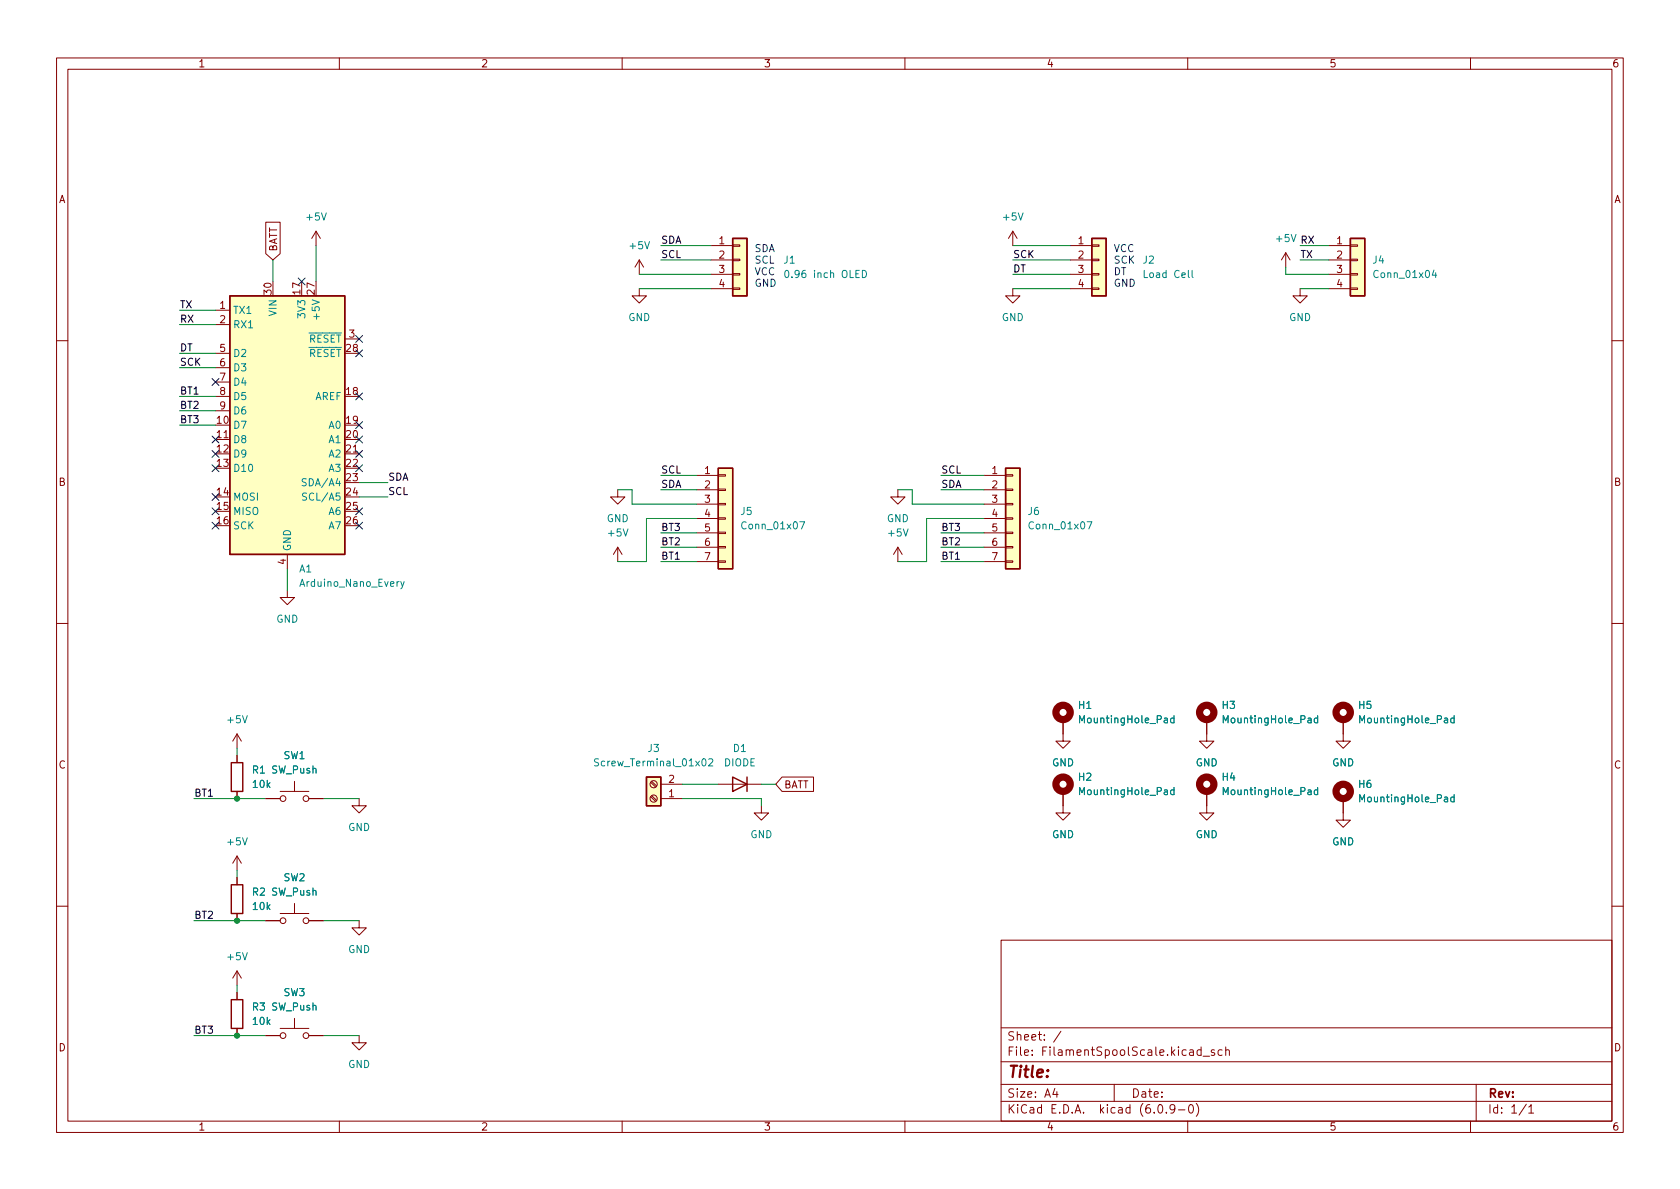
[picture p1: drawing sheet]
<svg xmlns="http://www.w3.org/2000/svg" width="297mm" height="210mm" viewBox="0 0 297 210" stroke-linecap="round" stroke-linejoin="round" font-family="sans-serif">
<g fill="none" stroke="#840000" stroke-width=".18">
<path d="M10 10.2h277v190.1h-277zM12 12.2h273v186.1h-273zM60 10.2v2M110 10.2v2M160 10.2v2M210 10.2v2M260 10.2v2M47 39.3h2.5v5.6l-1.2 1.1-1.3-1.1zM38.1 54.9h2.5M38.1 57.4h2.5M55.9 40.9l-.8 1.3M55.9 40.9v2.5"/>
<path d="M55.9 40.9l.7 1.3M61 59.9h2.5M113 51v1.3h1.3l-1.3 1.3-1.2-1.3h1.2M113 46l-.7 1.2M113 46v2.5M113 46l.8 1.2M125.7 43.4h3.8M125.7 46h3.8M125.7 48.5h3.8M125.7 51h3.8M129.5 50.9h1.3v.3h-1.3zM129.5 48.4h1.3v.2h-1.3z"/>
<path d="M129.5 45.8h1.3v.3h-1.3zM129.5 43.3h1.3v.3h-1.3zM179.1 51v1.3h1.2l-1.2 1.3-1.3-1.3h1.3M179.1 40.9l-.8 1.3M179.1 40.9v2.5M179.1 40.9l.7 1.3M189.2 43.4h3.8M189.2 46h3.8M189.2 48.5h3.8M189.2 51h3.8M193 50.9h1.3v.3h-1.3zM193 48.4h1.3v.2h-1.3z"/>
<path d="M193 45.8h1.3v.3h-1.3zM193 43.3h1.3v.3h-1.3zM227.3 44.7l-.7 1.3M227.3 44.7v2.5M227.3 44.7l.8 1.3M229.9 51v1.3h1.2l-1.2 1.3-1.3-1.3h1.3M234.9 43.4h3.9M234.9 46h3.9M234.9 48.5h3.9M234.9 51h3.9M238.8 50.9h1.2v.3h-1.2zM238.8 48.4h1.2v.2h-1.2z"/>
<path d="M238.8 45.8h1.2v.3h-1.2zM238.8 43.3h1.2v.3h-1.2zM10 60.2h2M38.1 77.7h2.5M38.1 62.5h2.5M38.1 65h2.5M38.1 67.6h2.5M38.1 70.1h2.5M38.1 72.6h2.5M285 60.2h2M50.8 98v2.6M61 80.3h2.5"/>
<path d="M109.2 86.6v1.3h1.3l-1.3 1.2-1.3-1.2h1.3M109.2 96.8l-.7 1.2M109.2 96.8v2.5M109.2 96.8l.8 1.2M123.2 84.1h3.8M123.2 86.6h3.8M123.2 89.1h3.8M123.2 91.7h3.8M123.2 94.2h3.8M123.2 96.8h3.8M123.2 99.3h3.8M127 99.2h1.3v.2h-1.3z"/>
<path d="M127 96.6h1.3v.3h-1.3zM127 94.1h1.3v.3h-1.3zM127 91.6h1.3v.2h-1.3zM127 89h1.3v.3h-1.3zM127 86.5h1.3v.2h-1.3zM127 83.9h1.3v.3h-1.3zM158.7 86.6v1.3h1.3l-1.3 1.2-1.2-1.2h1.2M158.7 96.8l-.7 1.2M158.7 96.8v2.5M158.7 96.8l.8 1.2M174 84.1h3.8M174 86.6h3.8"/>
<path d="M174 89.1h3.8M174 91.7h3.8M174 94.2h3.8M174 96.8h3.8M174 99.3h3.8M177.8 99.2h1.3v.2h-1.3zM177.8 96.6h1.3v.3h-1.3zM177.8 94.1h1.3v.3h-1.3zM177.8 91.6h1.3v.2h-1.3zM177.8 89h1.3v.3h-1.3zM177.8 86.5h1.3v.2h-1.3zM177.8 83.9h1.3v.3h-1.3z"/>
<path d="M10 110.2h2M50.8 104.4v1.3h1.3l-1.3 1.2-1.3-1.2h1.3M285 110.2h2M41.9 129.8v2.5M41.9 133.6v1.3M41.9 139.9v1.3M41.9 129.8l-.8 1.3M41.9 129.8l.8 1.3M49.5 139.9h5.1M52.1 138.2v1.7M115.1 138.3l.8 .9M115.2 138.2l.9 .8"/>
<path d="M116.8 138.7h3.8M127 138.7h7.6M138.3 137.4h5.5v2.5h-5.5l-1.1-1.2zM188 127.2v3.9h1.2l-1.2 1.2-1.3-1.2h1.3M188 139.9v3.9h1.2l-1.2 1.2-1.3-1.2h1.3M213.4 139.9v3.9h1.2l-1.2 1.2-1.3-1.2h1.3M213.4 127.2v3.9h1.2l-1.2 1.2-1.3-1.2h1.3M237.5 127.2v3.9h1.3l-1.3 1.2-1.3-1.2h1.3M41.9 151.4v2.5M41.9 155.2v1.3M41.9 151.4l-.8 1.2M41.9 151.4l.8 1.2"/>
<path d="M47 141.2h2.5M52.1 159.8v1.7M54.6 141.2h2.5M63.5 141.2v1.3h1.3l-1.3 1.3-1.3-1.3h1.3M115.1 140.9l.8 .8M115.2 140.7l.9 .8M116.8 141.2h3.8M134.6 142.5v1.3h1.3l-1.3 1.2-1.3-1.2h1.3M237.5 141.2v3.8h1.3l-1.3 1.3-1.3-1.3h1.3M10 160.2h2M41.9 161.5v1.3M41.9 171.7v2.5"/>
<path d="M41.9 175.5v1.3M41.9 171.7l-.8 1.3M41.9 171.7l.8 1.3M47 162.8h2.5M49.5 161.5h5.1M54.6 162.8h2.5M63.5 162.8v1.3h1.3l-1.3 1.2-1.3-1.2h1.3M177 166.3h108v32h-108zM285 160.2h2M41.9 181.9v1.2M47 183.1h2.5M49.5 181.9h5.1"/>
<path d="M52.1 180.1v1.8M54.6 183.1h2.5M60 198.3v2M63.5 183.1v1.3h1.3l-1.3 1.3-1.3-1.3h1.3M110 198.3v2M160 198.3v2M177 194.8h108M177 191.8h108M177 187.8h108M177 181.8h108M186.5 192.5l-.4 1h1M186.9 193v1"/>
<path d="M187.6 182.4l-1.3 1.9M197 191.8v3M204.9 195.4l.2-.1a.81 .81 0 0 1 .6 .7 .81 .81 0 0 1-.3 .8h-.2a.81 .81 0 0 1-.6-.6 .81 .81 0 0 1 .3-.8zM206.2 196.7v.1M207.7 196l-.3 .3h-.3l-.2-.3 .1-.6 .4-.1 .2 .2a.99 .99 0 0 1-.3 1.3h-.3M208.4 196.3h1.1M210 198.3v2M210.4 195.4l.1-.1a.81 .81 0 0 1 .6 .7 .81 .81 0 0 1-.3 .8h-.2a.81 .81 0 0 1-.5-.6 .81 .81 0 0 1 .3-.8zM211.5 195.1a1.72 1.72 0 0 1 0 2.3M212.4 185.7l-.5-.1-.3 .3v.4l.2 .3h.6M212.4 185.1v1.5M212.7 186.8h1.2"/>
<path d="M214.7 185.7l-.3-.1-.3 .2 .1 .3 .5 .1v.4h-.6M216.1 185.7l-.5-.1-.2 .3v.4l.1 .3h.6M216.7 185.8l.2-.2 .4 .1 .1 .9M216.7 185.1v1.5M260 198.3v2M261 191.8v6.5M269.9 195.3l-1.3 1.9M270.3 195.8l.4-.5v1.5M270.3 196.8h.9"/>
<circle cx="115.6" cy="138.7" r=".63"/>
<circle cx="50" cy="141.2" r=".51"/>
<circle cx="54.1" cy="141.2" r=".51"/>
<circle cx="115.6" cy="141.2" r=".63"/>
<circle cx="50" cy="162.8" r=".51"/>
<circle cx="54.1" cy="162.8" r=".51"/>
<circle cx="50" cy="183.1" r=".51"/>
<circle cx="54.1" cy="183.1" r=".51"/>
</g>
<g fill="none" stroke="#840000" stroke-width="1.3">
<circle cx="188" cy="126" r="1.27"/>
<circle cx="188" cy="138.7" r="1.27"/>
<circle cx="213.4" cy="126" r="1.27"/>
<circle cx="213.4" cy="138.7" r="1.27"/>
<circle cx="237.5" cy="126" r="1.27"/>
<circle cx="237.5" cy="139.9" r="1.27"/>
</g>
<g fill="none" stroke="#008484" stroke-width=".18">
<path d="M138.9 47.9l.2-.1a.68 .68 0 0 1 .4 .6 .68 .68 0 0 1-.4 .7l-.2-.1-.1-.4zM152.5 47.8a.64 .64 0 0 1 .7 .6 .64 .64 0 0 1-.7 .7zM210.8 47.8v1.1l.2 .2M253.5 47.8l-.3 .9h.8M253.8 48.2v.9M54.1 84.7l-.4-.1-.2 .2v.3l.5 .3 .1 .3-.2 .2h-.5M54.2 87.2h-.5l-.2 .1v.4l.6 .2 .1 .3-.2 .3-.5-.1M141.4 92.3h.9l-.6 1.2M192.2 92.3h.9l-.6 1.2M70.9 102.8l.3 .9M71.5 102.8l-.5 1.2-.1 .1M105.8 134.2h-.5l-.1 .1v.4l.5 .2 .1 .3-.2 .2h-.5"/>
<path d="M125.3 134.3l.5-.1 .2 .3-.8 .9h.8M207.6 127h-.4l-.2 .2 .1 .6h.5M207.6 139.7h-.4l-.2 .2 .1 .6h.5M207.6 126.6v1.2M207.6 139.3v1.2M233 127h-.4l-.2 .2 .1 .6h.5M233 139.7h-.4l-.2 .2 .1 .6h.5M233 126.6v1.2M233 139.3v1.2M257.1 127h-.4l-.2 .2 .1 .6h.5M257.1 126.6v1.2M257.1 141l-.4-.1-.2 .3 .1 .5h.5"/>
<path d="M257.1 140.5v1.3"/>
</g>
<path d="M40.6 52.3h20.4v45.7h-20.4zM129.5 42.2h2.6v10.1h-2.6zM193 42.2h2.6v10.1h-2.6zM238.8 42.2h2.5v10.1h-2.5zM127 82.8h2.5v17.8h-2.5zM177.8 82.8h2.5v17.8h-2.5zM40.9 134.9h2v5h-2zM114.3 137.4h2.5v5.1h-2.5zM129.5 137.4l2.6 1.3-2.6 1.2zM132.1 137.4v2.5M40.9 156.5h2v5h-2zM40.9 176.8h2v5.1h-2z" fill="none" stroke="#840000" stroke-width=".25"/>
<g fill="#ffffc2" stroke="#ffffc2" stroke-width=".18">
<path d="M193 42.2h2.6v10.1h-2.6z"/>
<path d="M238.8 42.2h2.5v10.1h-2.5z"/>
<path d="M127 82.8h2.5v17.8h-2.5z"/>
<path d="M114.3 137.4h2.5v5.1h-2.5z"/>
<path d="M129.5 42.2h2.6v10.1h-2.6z"/>
<path d="M40.6 52.3h20.4v45.7h-20.4z"/>
<path d="M177.8 82.8h2.5v17.8h-2.5z"/>
</g>
<g fill="none" stroke="#008400" stroke-width=".18">
<path d="M31.7 54.9h6.4M31.7 57.4h6.4M48.3 46v3.8M55.9 43.4v6.4M113 51h12.7M113 48.5h12.7M116.8 46h8.9M116.8 43.4h8.9M179.1 51h10.1M179.1 48.5h10.1M179.1 46h10.1M179.1 43.4h10.1"/>
<path d="M227.3 47.2v1.3h7.6M229.9 51h5M229.9 46h5M229.9 43.4h5M31.7 72.6h6.4M31.7 75.2h6.4M31.7 70.1h6.4M31.7 65h6.4M31.7 62.5h6.4M63.5 87.9h5.1M63.5 85.3h5.1M109.2 86.6h2.6v2.5h11.4"/>
<path d="M116.8 99.3h6.4M116.8 86.6h6.4M116.8 84.1h6.4M116.8 96.8h6.4M116.8 94.2h6.4M123.2 91.7h-8.9v7.6h-5.1M158.7 86.6h2.6v2.5h12.7M166.4 99.3h7.6M166.4 86.6h7.6M166.4 84.1h7.6M166.4 96.8h7.6M166.4 94.2h7.6"/>
<path d="M174 91.7h-10.2v7.6h-5.1M50.8 100.6v3.8M41.9 132.3v1.3M120.6 138.7h6.4M134.6 138.7h2.6M34.3 141.2h12.7M41.9 153.9v1.3M57.1 141.2h6.4M120.6 141.2h14v1.3M34.3 162.8h12.7M41.9 174.2v1.3M57.1 162.8h6.4"/>
<path d="M34.3 183.1h12.7M57.1 183.1h6.4"/>
</g>
<g fill="none" stroke="#000084" stroke-width=".18">
<path d="M52.7 49.2l1.2 1.2M53.9 49.2l-1.2 1.2M62.9 59.3l1.2 1.2M64.1 59.3l-1.2 1.2M37.5 77.1l1.2 1.2M37.5 79.6l1.2 1.3M37.5 66.9l1.2 1.3M38.7 77.1l-1.2 1.2M38.7 79.6l-1.2 1.3M38.7 66.9l-1.2 1.3M62.9 61.9l1.2 1.2M62.9 69.5l1.2 1.2"/>
<path d="M62.9 74.6l1.2 1.2M62.9 77.1l1.2 1.2M62.9 79.6l1.2 1.3M64.1 61.9l-1.2 1.2M64.1 69.5l-1.2 1.2M64.1 74.6l-1.2 1.2M64.1 77.1l-1.2 1.2M64.1 79.6l-1.2 1.3M37.5 82.2l1.2 1.2M37.5 87.3l1.2 1.2M37.5 92.3l1.2 1.3M37.5 89.8l1.2 1.2"/>
<path d="M38.7 82.2l-1.2 1.2M38.7 87.3l-1.2 1.2M38.7 92.3l-1.2 1.3M38.7 89.8l-1.2 1.2M62.9 89.8l1.2 1.2M62.9 82.2l1.2 1.2M62.9 92.3l1.2 1.3M64.1 89.8l-1.2 1.2M64.1 82.2l-1.2 1.2M64.1 92.3l-1.2 1.3"/>
</g>
<g fill="#008400" stroke="#008400" stroke-width=".18">
<circle cx="41.9" cy="162.8" r=".46"/>
<circle cx="41.9" cy="183.1" r=".46"/>
<circle cx="41.9" cy="141.2" r=".46"/>
</g>
<text font-size="2.8" fill="#840000" x="178" y="190.6">Title:</text>
<g font-size="2.1" fill="#840000">
<text x="178" y="184">Sheet: /</text>
<text x="178" y="186.7">File: FilamentSpoolScale.kicad_sch</text>
<text x="178" y="196.9">KiCad E.D.A. kicad (6.0.9-0)</text>
<text x="178" y="194.1">Size: A4</text>
<text x="200" y="194.1">Date:</text>
<text x="263" y="194.1">Rev:</text>
<text x="263" y="196.9">Id: 1/1</text>
</g>
<g font-size="1.8" fill="#840000">
<text x="35" y="11.9">1</text>
<text x="85" y="11.9">2</text>
<text x="135" y="11.9">3</text>
<text x="185" y="11.9">4</text>
<text x="235" y="11.9">5</text>
<text x="285" y="11.9">6</text>
<text x="10.3" y="35.9">A</text>
<text x="285.3" y="35.9">A</text>
<text x="49" y="44.5" transform="rotate(-90 49 44.5)">BATT</text>
<text x="127.1" y="43.2">1</text>
<text x="127.1" y="45.7">2</text>
<text x="190.6" y="43.2">1</text>
<text x="190.6" y="45.7">2</text>
<text x="236.4" y="43.2">1</text>
<text x="236.4" y="45.7">2</text>
<text x="48" y="52" transform="rotate(-90 48 52)">30</text>
<text x="53.1" y="52" transform="rotate(-90 53.1 52)">17</text>
<text x="55.6" y="52" transform="rotate(-90 55.6 52)">27</text>
<text x="127.1" y="48.3">3</text>
<text x="127.1" y="50.8">4</text>
<text x="190.6" y="48.3">3</text>
<text x="190.6" y="50.8">4</text>
<text x="236.4" y="48.3">3</text>
<text x="236.4" y="50.8">4</text>
<text x="38.9" y="54.6">1</text>
<text x="38.9" y="57.1">2</text>
<text x="61.7" y="59.7">3</text>
<text x="38.9" y="62.2">5</text>
<text x="38.9" y="64.8">6</text>
<text x="61.2" y="62.2">28</text>
<text x="38.9" y="67.3">7</text>
<text x="38.9" y="69.8">8</text>
<text x="61.2" y="69.8">18</text>
<text x="38.4" y="74.9">10</text>
<text x="38.4" y="77.5">11</text>
<text x="38.9" y="72.4">9</text>
<text x="61.2" y="74.9">19</text>
<text x="61.2" y="77.5">20</text>
<text x="38.4" y="80">12</text>
<text x="38.4" y="82.5">13</text>
<text x="61.2" y="80">21</text>
<text x="61.2" y="82.5">22</text>
<text x="124.6" y="83.8">1</text>
<text x="175.4" y="83.8">1</text>
<text x="10.3" y="85.9">B</text>
<text x="38.4" y="87.6">14</text>
<text x="61.2" y="85.1">23</text>
<text x="61.2" y="87.6">24</text>
<text x="124.6" y="86.4">2</text>
<text x="124.6" y="88.9">3</text>
<text x="175.4" y="86.4">2</text>
<text x="175.4" y="88.9">3</text>
<text x="285.3" y="85.9">B</text>
<text x="38.4" y="90.2">15</text>
<text x="38.4" y="92.7">16</text>
<text x="61.2" y="90.2">25</text>
<text x="61.2" y="92.7">26</text>
<text x="124.6" y="91.4">4</text>
<text x="124.6" y="94">5</text>
<text x="175.4" y="91.4">4</text>
<text x="175.4" y="94">5</text>
<text x="50.5" y="99.8" transform="rotate(-90 50.5 99.8)">4</text>
<text x="124.6" y="96.5">6</text>
<text x="124.6" y="99.1">7</text>
<text x="175.4" y="96.5">6</text>
<text x="175.4" y="99.1">7</text>
<text x="10.3" y="135.9">C</text>
<text x="285.3" y="135.9">C</text>
<text x="118.3" y="141">1</text>
<text x="118.3" y="138.4">2</text>
<text x="138.6" y="139.4">BATT</text>
<text x="10.3" y="185.9">D</text>
<text x="285.3" y="185.9">D</text>
<text x="35" y="199.9">1</text>
<text x="85" y="199.9">2</text>
<text x="135" y="199.9">3</text>
<text x="185" y="199.9">4</text>
<text x="235" y="199.9">5</text>
<text x="285" y="199.9">6</text>
</g>
<g font-size="1.8" fill="#008484">
<text x="54.3" y="39">+5V</text>
<text x="177.5" y="39">+5V</text>
<text x="111.4" y="44.1">+5V</text>
<text x="138.6" y="46.6">J1</text>
<text x="202.1" y="46.6">J2</text>
<text x="242.8" y="46.6">J4</text>
<text x="139.5" y="49.1">0.96 inch OLED</text>
<text x="202.6" y="49.1">Load Cell</text>
<text x="243.2" y="49.1">Conn_01x04</text>
<text x="41.1" y="55.5">TX1</text>
<text x="41.1" y="58">RX1</text>
<text x="48.9" y="55.8" transform="rotate(-90 48.9 55.8)">VIN</text>
<text x="54" y="56" transform="rotate(-90 54 56)">3V3</text>
<text x="56.5" y="56" transform="rotate(-90 56.5 56)">+5V</text>
<text x="111.1" y="56.8">GND</text>
<text x="177.1" y="56.8">GND</text>
<text x="227.9" y="56.8">GND</text>
<text x="41.1" y="63.1">D2</text>
<text x="41.1" y="65.7">D3</text>
<text x="53.2" y="63.1">~{RESET}</text>
<text x="53.2" y="60.6">~{RESET}</text>
<text x="41.1" y="68.2">D4</text>
<text x="41.1" y="70.7">D5</text>
<text x="55.6" y="70.7">AREF</text>
<text x="41.1" y="75.8">D7</text>
<text x="41.1" y="73.3">D6</text>
<text x="58.2" y="75.8">A0</text>
<text x="41.1" y="78.4">D8</text>
<text x="41.1" y="80.9">D9</text>
<text x="41.1" y="83.4">D10</text>
<text x="58.2" y="78.4">A1</text>
<text x="58.2" y="80.9">A2</text>
<text x="58.2" y="83.4">A3</text>
<text x="41.1" y="88.5">MOSI</text>
<text x="54" y="86">SDA/A4</text>
<text x="54.2" y="88.5">SCL/A5</text>
<text x="41.1" y="91.1">MISO</text>
<text x="41.1" y="93.6">SCK</text>
<text x="58.2" y="91.1">A6</text>
<text x="58.2" y="93.6">A7</text>
<text x="107.3" y="92.3">GND</text>
<text x="107.6" y="94.9">+5V</text>
<text x="131" y="91.1">J5</text>
<text x="131.5" y="93.6">Conn_01x07</text>
<text x="156.8" y="92.3">GND</text>
<text x="157.2" y="94.9">+5V</text>
<text x="181.8" y="91.1">J6</text>
<text x="182.3" y="93.6">Conn_01x07</text>
<text x="51.4" y="97.5" transform="rotate(-90 51.4 97.5)">GND</text>
<text x="52.9" y="101.2">A1</text>
<text x="53.3" y="103.8">Arduino_Nano_Every</text>
<text x="48.8" y="110.1">GND</text>
<text x="190.7" y="125.3">H1</text>
<text x="216.1" y="125.3">H3</text>
<text x="240.2" y="125.3">H5</text>
<text x="40.3" y="127.9">+5V</text>
<text x="191.2" y="127.9">MountingHole_Pad</text>
<text x="216.6" y="127.9">MountingHole_Pad</text>
<text x="240.7" y="127.9">MountingHole_Pad</text>
<text x="44.6" y="136.8">R1 SW_Push</text>
<text x="50.2" y="134.2">SW1</text>
<text x="105.8" y="135.5">Screw_Terminal_01x02</text>
<text x="114.6" y="133">J3</text>
<text x="128" y="135.5">DIODE</text>
<text x="129.7" y="133">D1</text>
<text x="186" y="135.5">GND</text>
<text x="211.4" y="135.5">GND</text>
<text x="235.5" y="135.5">GND</text>
<text x="44.8" y="139.3">10k</text>
<text x="190.7" y="138">H2</text>
<text x="191.2" y="140.6">MountingHole_Pad</text>
<text x="216.1" y="138">H4</text>
<text x="216.6" y="140.6">MountingHole_Pad</text>
<text x="240.2" y="139.3">H6</text>
<text x="240.7" y="141.9">MountingHole_Pad</text>
<text x="40.3" y="149.5">+5V</text>
<text x="61.5" y="146.9">GND</text>
<text x="132.7" y="148.2">GND</text>
<text x="186" y="148.2">GND</text>
<text x="211.4" y="148.2">GND</text>
<text x="235.5" y="149.5">GND</text>
<text x="50.2" y="155.8">SW2</text>
<text x="44.6" y="158.4">R2 SW_Push</text>
<text x="44.8" y="160.9">10k</text>
<text x="40.3" y="169.8">+5V</text>
<text x="61.5" y="168.5">GND</text>
<text x="44.6" y="178.7">R3 SW_Push</text>
<text x="50.2" y="176.1">SW3</text>
<text x="44.8" y="181.2">10k</text>
<text x="61.5" y="188.8">GND</text>
</g>
<g font-size="1.8">
<text x="116.8" y="43.1">SDA</text>
<text x="116.8" y="45.6">SCL</text>
<text x="179.1" y="45.6">SCK</text>
<text x="225.7" y="42.8">+5V RX</text>
<text x="229.9" y="45.6">TX</text>
<text x="179.1" y="48.2">DT</text>
<text x="31.7" y="57">RX</text>
<text x="31.7" y="54.5">TX</text>
<text x="31.7" y="62.1">DT</text>
<text x="31.7" y="64.7">SCK</text>
<text x="31.7" y="69.7">BT1</text>
<text x="31.7" y="72.3">BT2</text>
<text x="31.7" y="74.8">BT3</text>
<text x="116.8" y="83.7">SCL</text>
<text x="166.4" y="83.7">SCL</text>
<text x="68.6" y="85">SDA</text>
<text x="68.6" y="87.5">SCL</text>
<text x="116.8" y="86.3">SDA</text>
<text x="166.4" y="86.3">SDA</text>
<text x="116.8" y="93.9">BT3</text>
<text x="166.4" y="93.9">BT3</text>
<text x="116.8" y="96.4">BT2</text>
<text x="116.8" y="99">BT1</text>
<text x="166.4" y="99">BT1</text>
<text x="166.4" y="96.4">BT2</text>
<text x="34.3" y="140.9">BT1</text>
<text x="34.3" y="162.5">BT2</text>
<text x="34.3" y="182.8">BT3</text>
</g>
<g font-size="1.8" fill="#0000c2">
<text x="133.3" y="44.6">SDA</text>
<text x="133.3" y="46.6">SCL</text>
<text x="196.8" y="44.6">VCC</text>
<text x="196.8" y="46.6">SCK</text>
<text x="133.3" y="48.7">VCC</text>
<text x="133.3" y="50.7">GND</text>
<text x="196.8" y="48.7">DT</text>
<text x="196.8" y="50.7">GND</text>
</g>
</svg>
